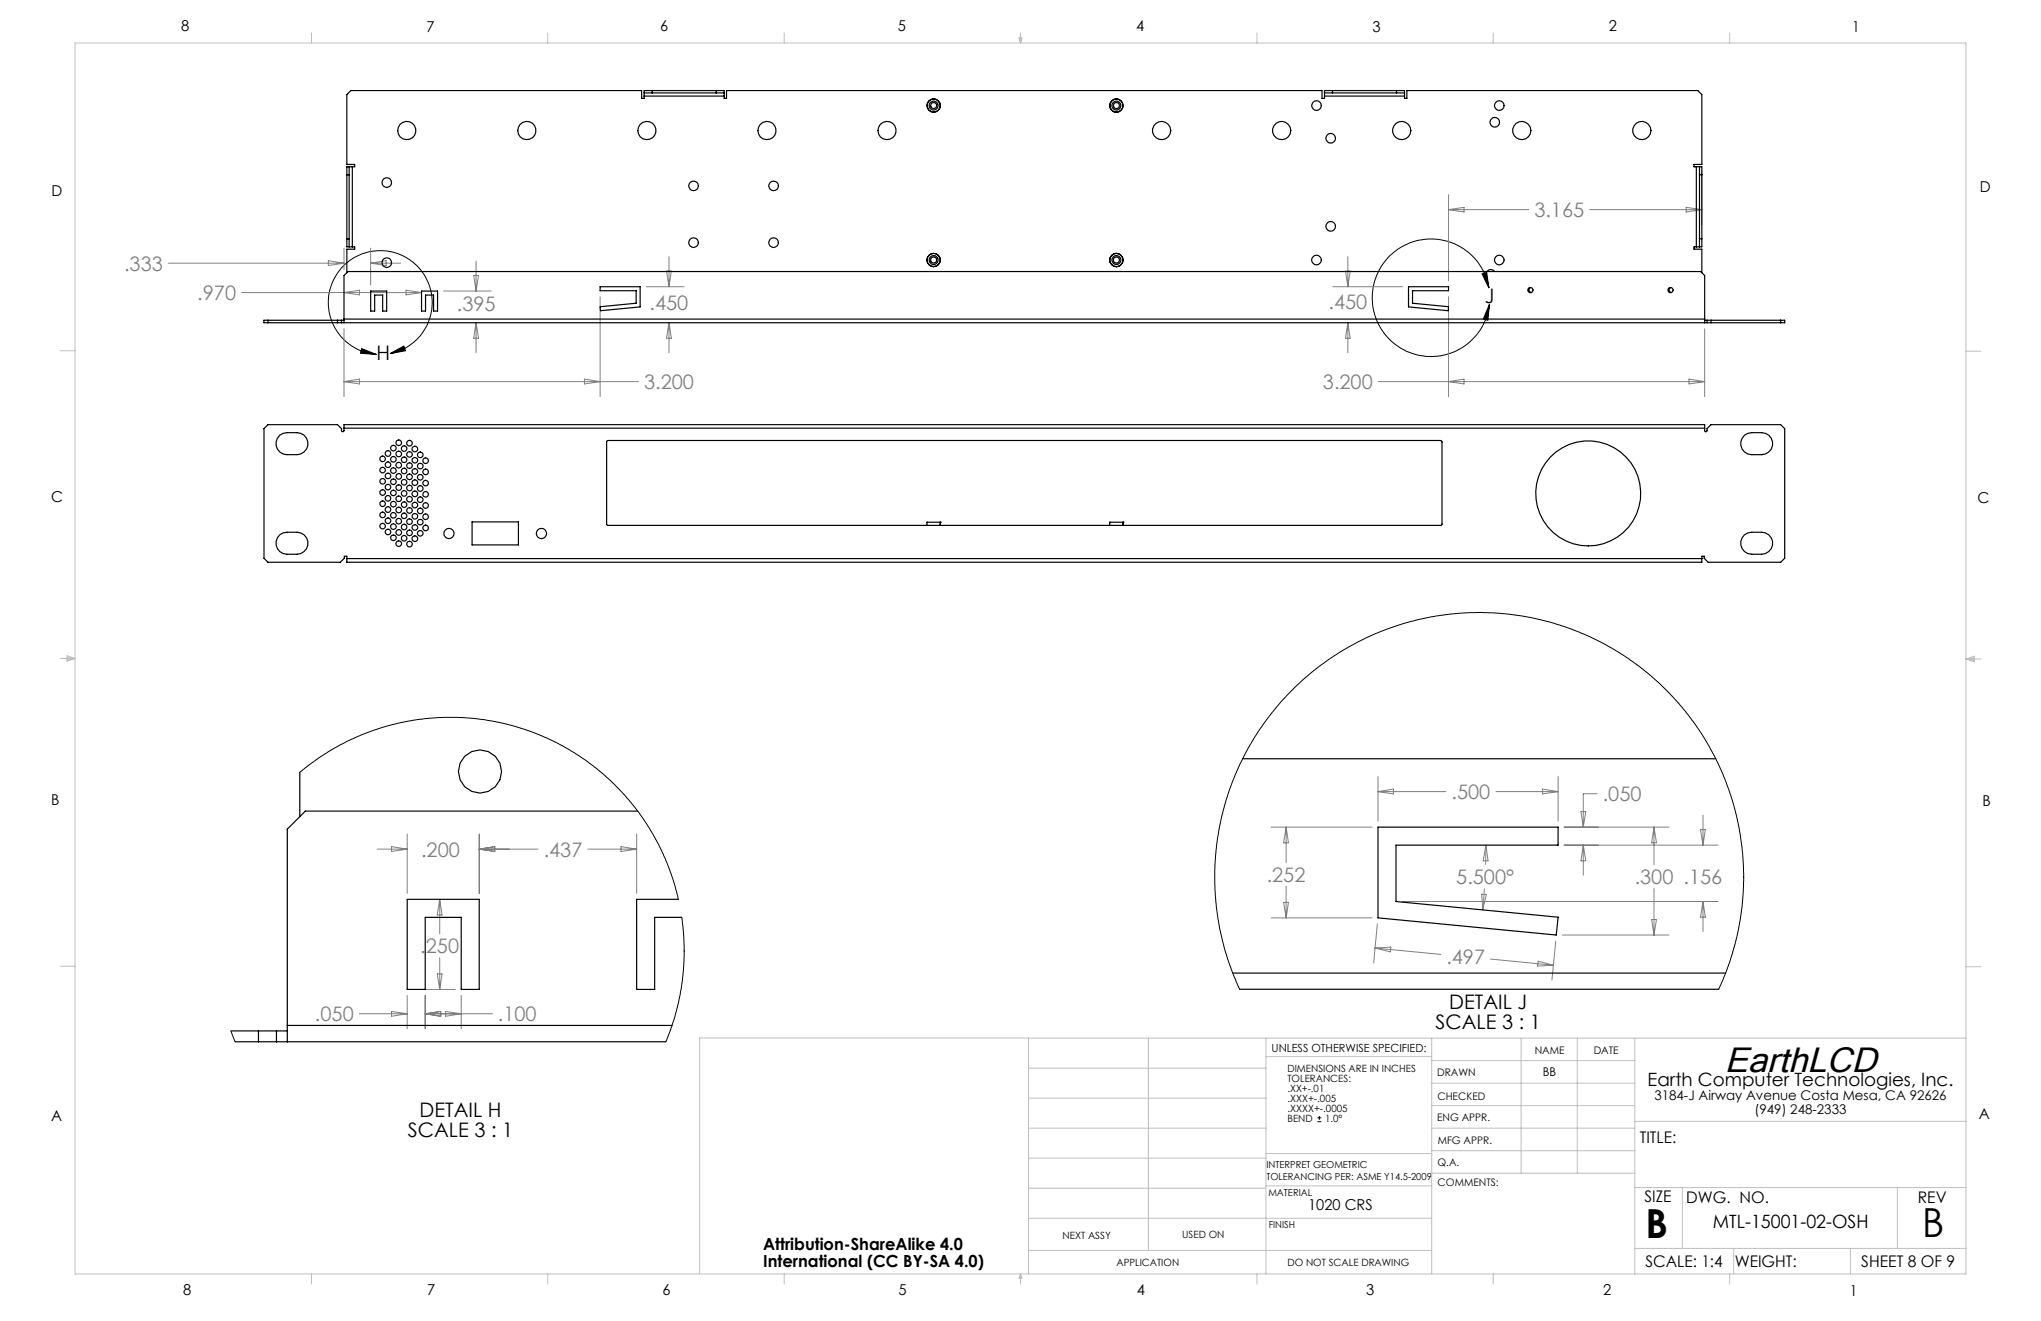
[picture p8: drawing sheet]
<svg xmlns="http://www.w3.org/2000/svg" width="432mm" height="279mm" viewBox="0 0 432 279" stroke-linecap="round" stroke-linejoin="round" font-family="sans-serif">
<g fill="none" stroke="#000" stroke-width=".21">
<path d="M313.5 57.9l1-.3 .5 3.3zM76.5 73.7l3.1 1.3-3.3-.3zM82.5 74.8a11 11 0 0 0 6.8-17.3 11 11 0 0 0-18.5 1.2 11 11 0 0 0 8.8 16.3M82.5 74.8l2.9-1.6 .4 1zM315 60.9a12.4 12.4 0 0 0-18.8-8.5 12.4 12.4 0 0 0-.7 20.6 12.4 12.4 0 0 0 19.3-7.1l.3-1.5M315.1 64.4l-.3 3.3-1-.2zM63.4 163.4l2.5-2 3.6-2.4 4.9-2.7 5.7-2.2 6.2-1.6 2.6-.4 3.9-.3h5.6l3.8 .4 3.4 .6 5.6 1.5 3.5 1.3 3.1 1.5 4.8 2.8 5 3.8 2.2 2 2.7 2.8 3.6 4.6 3.2 5.5 2.4 5.5 1.1 3.3 .7 2.8M144.2 194l.5 5.9v3.4l-.3 3.9-.5 3.3-.7 3.1-1.1 3.5-1.2 3.2M48.9 218.1l.8 2.2M262.3 209.2l-1.3-2.9-1.3-3.5-1.7-6.5-.9-6.9-.1-6.5 .4-3.9 .4-3.3 .7-3.1 1-3.7 1.4-3.9 1.5-3.6 3-5.5 3.8-5.3 1.8-2.2 3-3.1 4.9-4.3 3.6-2.5 2.9-1.7 5.9-2.9 3.6-1.4 3.7-1.1 4-.9 4.4-.6 5.4-.4 6.5 .4 4.9 .7 3.8 .9 6.3 2.1 6.1 2.9 3.4 2 3.3 2.4 4.6 3.8 4.6 4.9 2.2 2.9 2.1 3 3.3 5.9 1.4 3.3 1.6 4.5 1.4 6 .7 4.4 .2 3.1 .1 3.6-.2 3.7-1 6.9-1.7 6.5-2.4 5.8M278.7 237.2h.8M278.7 236.4h.8"/>
<path d="M279.1 236v.9"/>
</g>
<g fill="none" stroke="#808080" stroke-width=".21">
<path d="M360 36.1v11.4M35.6 55.7h37.2M69.5 55.1l3.3 .6-3.3 .5zM72.8 52.5v4.5M78.4 52.5v7.8M78.4 55.7h6.4M78.4 55.7l3.3-.6v1.1zM100.2 58.3h1l-.5 3.3zM100.7 55.2v6.4M141 57.3h1l-.5 3.3zM141.5 54.3v6.3M284.7 57.3h.9l-.4 3.3z"/>
<path d="M285.2 54.3v6.3M306.5 41.2v18.2M306.5 44.3h16.9M306.5 44.3l3.2-.4v.9zM336.3 44.3h23.7M356.7 43.9l3.3 .4-3.3 .5zM51.1 61.9h38.1M72.8 69.5v14.4M72.8 61.9l3.3-.5v1zM85.9 61.4l3.3 .5-3.3 .5zM93.8 61.6h10.1M100.7 68.3v6.3"/>
<path d="M100.7 68.3l.5 3.2h-1zM127 62.8v21.1M136.7 60.6h8M141.5 68.3l.5 3.2h-1zM141.5 68.3v6.3M282 60.6h14.7M285.2 68.3l.4 3.2h-.9zM285.2 68.3v6.3M306.5 62.8v21.1M360.6 69.5v14.4M72.8 80.7l3.3-.5v1zM72.8 80.7h62.3"/>
<path d="M123.6 80.2l3.4 .5-3.4 .5zM291.6 80.7h69M306.5 80.7l3.2-.5v1zM357.3 80.2l3.3 .5-3.3 .5zM79.8 179.6h6.3M82.8 179.1l3.3 .5-3.3 .5zM86.1 176.4v12.5M101.4 176.4v12.5M101.4 179.6h12.4M101.4 179.6l3.3-.5v1zM124.4 179.6h10.3M131.4 179.1l3.3 .5-3.3 .5z"/>
<path d="M134.7 176.4v12.5M268.9 174.9h21.4M272.1 174.9v7.5M272.1 174.9l.5 3.4h-1zM291.5 164.3v9.4M291.5 167.4h14.4M291.5 167.4l3.3-.5v1zM314.4 178.8l.4 3.3h-1zM314.4 178.8l-.1 4.1M316.5 167.4h13.1M326.3 166.9l3.3 .5-3.3 .5zM329.6 164.3v9.4"/>
<path d="M330.9 174.9h22.2M330.9 178.8h32.6M334.5 171.7h1l-.5 3.2zM335 178.8l.5 3.3h-1zM335 178.8v6.3M337.9 167.9h-2.9v7M349.9 174.9l.5 3.4h-1zM349.9 174.9v8M359.8 175.5h1l-.5 3.3zM360.3 172.4v6.4M93 190.2v7.3M93 190.2l.5 3.3h-1z"/>
<path d="M268.9 194.1h21.4M271.6 190.9h1l-.5 3.2zM272.1 187.5v6.6M291.4 195.4l-.8 8.3M296.6 190.7h66.9M313.5 189.1l1 .1-.8 3.2zM314 187.9l-.3 4.5M329.1 199l-.8 8.3M330.5 197.8h22.6M349.4 194.5h1l-.5 3.3zM349.9 187.9v9.9M360.3 190.7v6.3"/>
<path d="M360.3 190.7l.5 3.3h-1zM76 214.4h10.1M82.8 213.9l3.3 .5-3.3 .5zM86.1 210.5v7.1M89.9 209.3h6.4M90 210.5v7.1M90 214.4h14.2M90 214.4l3.2-.5v1zM92.5 206h1l-.5 3.3zM93 202.6v6.7M94.3 213.9l3.3 .5-3.3 .5zM97.6 210.5v7.1"/>
<path d="M290.9 200.5l13.9 1.4M290.9 200.5l3.4-.2-.2 1zM315.3 202.8l13.3 1.4M325.4 203.3l3.2 .9-3.3 .1z"/>
</g>
<g fill="none" stroke="#c0c0c0" stroke-width=".21">
<path d="M15.9 9.1h400v260.4h-400zM65.9 6.9v2.2M115.9 6.9v2.2M165.9 6.9v2.2M215.6 8h.6l-.3 1.1zM215.7 8l.2 1.1M215.9 6.9v2.2M216 8l-.1 1.1M265.9 6.9v2.2M315.9 6.9v2.2M365.9 6.9v2.2M12.7 74.2h3.2"/>
<path d="M415.9 74.3h3.2M12.7 139.3h3.2M14.2 139.1l1.7 .2M14.2 138.7l1.7 .6-1.7 .5zM15.9 139.3l-1.7 .3M415.9 139.4h3.2M415.9 139.4l1.8-.6v1.2zM415.9 139.4l1.8 .3M417.7 139.2l-1.8 .2M12.7 204.4h3.2M217.6 219.6v49.9M243 219.6v44.9"/>
<path d="M267.8 219.6v49.9M302.9 219.6v49.9M321.8 219.6v28.5M333.7 219.6v28.5M345.9 219.6v49.9M415.9 204.5h3.2M415.9 219.6l-267.9-.1v50M217.6 238.6h50.2M217.6 232.3h50.2M217.6 225.9h50.2M267.8 223.5h35.1M302.9 233.9h43"/>
<path d="M302.9 229.1h43M302.9 224.3h43M302.9 238.6h43M345.9 237.2h70M217.6 257.7h85.3M217.6 251.3h50.2M217.6 245h50.2M267.8 250.8h35.1M267.8 244h35.1M302.9 248.1h43M302.9 243.4h43M345.9 251.2h70"/>
<path d="M355.9 251.2v12.9M401.4 251.2v12.9M65.9 269.5v2.1M115.9 269.5v2.1M165.9 269.5v2.1M215.9 269.5v2.1M215.9 269.5l.3 .8h-.6zM217.6 264.5h85.3M265.9 269.5v2.1M315.9 269.5v2.1M345.9 264.1h70M365.9 269.5v2.1"/>
<path d="M366.8 264.1v5.4M391.5 264.1v5.4"/>
</g>
<path d="M82.5 74.8l2.9-1.6 .4 1zM76.5 73.7l3.1 1.3-3.3-.3zM313.5 57.9l1-.3 .5 3.3zM315.1 64.4l-.3 3.3-1-.2z" fill="#000"/>
<g fill="none" stroke="#000" stroke-width=".25">
<path d="M136.3 19.6v.7M136.3 19.6h16.9M136.3 19.6v-.4h16.9v.4M138 19.2v.4M151.5 19.2v.4M153.2 19.6v.7M280.2 19.6v.7M280.2 19.6h16.9M280.2 19.6v-.4h16.9v.4M281.9 19.2v.4M295.5 19.2v.4M297.1 19.6v.7"/>
<path d="M73.4 37h.5M73.9 35.3h.6M73.9 35.3v16.9M73.9 35.3h-.5v16.9h.5M74.5 35.3v16.9M136.3 20.3v.5h-.6v-1.6h-61.5l-.8 .8v14.8h1.6v.5h-.5M136.3 20.3h16.9M153.2 20.3v.5h.5v-1.6h126v1.6h.5v-.5M280.2 20.3h16.9M297.1 20.3v.5h.5v-1.6h61.6l.8 .8v14.8h-1.6v.5h.5M358.9 35.3h.7M358.9 35.3v16.9"/>
<path d="M359.6 35.3h.4v16.9h-.4M359.6 37h.4M359.6 35.3v16.9M73.4 50.5h.5M73.9 52.2h.6M74.5 52.2h.5v.5h-1.6v5M314.6 57.4a.99 .99 0 0 1 1.6 0M358.9 52.2h.7M358.9 52.2h-.5v.5h1.6v5M359.6 50.5h.4M56.7 67.7v.6M71.4 67.7v.6"/>
<path d="M72.2 68.3h.6M72.2 67.7h.6M72.2 67.7h-16.4v.6h16.4M72.2 67.7v.6M72.8 67.5v.8M72.8 68.3h287.8M72.8 67.5h287.8M72.8 67.5v-9.2l.8-.9h286.2l.8 .9v9.2M78.4 61.6h3.4v4.2h-.8v-3.4h-1.7v3.4h-.9zM89.2 61.6h3.4v4.2h-.9v-3.4h-1.7v3.4h-.8zM127 60.6h8.4v4.3l-8.4 .8v-.8l7.6-.8v-2.6h-7.6zM298 60.6h8.5v.9h-7.7v2.6l7.7 .8-.1 .8-8.4-.8z"/>
<path d="M323.8 60.8l-.2 .1a.57 .57 0 0 0 .4 1M353.4 60.8l-.1 .1a.57 .57 0 0 0 .3 1M360.6 67.5v.8M360.6 68.3h.5M360.6 67.7h.5M361.1 67.7h16.5v.6h-16.5M361.1 67.7v.6M362 67.7v.6M376.7 67.7v.6M59.2 92a5.5 5.5 0 0 1 5.1 0 2.33 2.33 0 0 1 .7 2.6 2.33 2.33 0 0 1-2.2 1.6h-2.1a2.35 2.35 0 0 1-2.2-1.6 2.35 2.35 0 0 1 .7-2.6zM72.8 90.6v.5a.27 .27 0 0 1-.3 .2 .27 .27 0 0 1-.3-.2v-.4l-.8-.9h-14.7l-.9 .9v27.4l.9 .8h15.3l.8-.8v-.4h.6v.4M72.8 90.6v-.8h287.8v.8"/>
<path d="M72.8 90.6h287.8M128.4 93.3l.2-.1h176.2l.3 .2v17.5l-.2 .2h-176.4l-.2-.2zM360.6 90.6v.5a.25 .25 0 0 0 .3 .2 .25 .25 0 0 0 .2-.2v-.4l.9-.9h14.7l.9 .9v27.4l-.9 .8h-15.3l-.9-.8v-.4h-.5v.4M369.1 92a5.5 5.5 0 0 1 5.1 0 2.33 2.33 0 0 1 .7 2.6 2.33 2.33 0 0 1-2.2 1.6h-2.1a2.35 2.35 0 0 1-2.2-1.6 2.35 2.35 0 0 1 .7-2.6zM59.2 113.1a5.5 5.5 0 0 1 5.1 0 2.33 2.33 0 0 1 .7 2.6 2.33 2.33 0 0 1-2.2 1.5h-2.1a2.35 2.35 0 0 1-2.2-1.5 2.35 2.35 0 0 1 .7-2.6zM73.4 118.1v.8h286.6v-.8M73.4 118.1h286.6M99.9 110.4h9.8v4.9h-9.8zM198.9 110.5h.1M198.9 110.5h-2.8v.6M198.9 110.5v.6M237.6 110.5h.1"/>
<path d="M237.6 110.5h-2.8v.6M237.6 110.5v.6M369.1 113.1a5.5 5.5 0 0 1 5.1 0 2.33 2.33 0 0 1 .7 2.6 2.33 2.33 0 0 1-2.2 1.5h-2.1a2.35 2.35 0 0 1-2.2-1.5 2.35 2.35 0 0 1 .7-2.6zM63.4 163.4v9.3M134.9 171.6h-70.3l-3.8 3.8v41.5M262.9 160.5h100.1M291.5 174.9h38.1v3.9h-34.3v11.9l34.3 3.3-.4 3.8-37.7-3.7zM86.1 190.2h15.3v19.1h-3.8v-15.3h-7.6v15.3h-3.9zM143.5 190.2h-8.8v19.1h3.8v-15.3h5.7M48.9 218.1h9.6M54.7 218.1v2.2M58.5 218.1h2.3"/>
<path d="M58.5 218.1v2.2M60.8 216.9v3.4M60.8 216.9h81.4M260.8 205.8h104.3M262.3 209.2h101.3M49.7 220.3h8.8M58.5 220.3h2.3M60.8 220.3h80.1"/>
<circle cx="81.8" cy="38.6" r="1.01"/>
<circle cx="86.1" cy="27.6" r="1.93"/>
<circle cx="111.5" cy="27.6" r="1.93"/>
<circle cx="136.9" cy="27.6" r="1.93"/>
<circle cx="146.7" cy="39.3" r="1.02"/>
<circle cx="162.3" cy="27.6" r="1.93"/>
<circle cx="163.7" cy="39.3" r="1.02"/>
<circle cx="187.7" cy="27.6" r="1.93"/>
<circle cx="197.5" cy="22.3" r=".95"/>
<circle cx="197.5" cy="22.3" r="1.41"/>
<circle cx="197.5" cy="22.3" r="1.4"/>
<circle cx="197.5" cy="22.3" r=".64"/>
<circle cx="236.2" cy="22.3" r=".95"/>
<circle cx="236.2" cy="22.3" r="1.41"/>
<circle cx="236.2" cy="22.3" r="1.4"/>
<circle cx="236.2" cy="22.3" r=".64"/>
<circle cx="245.8" cy="27.6" r="1.93"/>
<circle cx="271.2" cy="27.6" r="1.93"/>
<circle cx="278.5" cy="22.3" r="1.02"/>
<circle cx="281.5" cy="29.2" r="1.02"/>
<circle cx="296.6" cy="27.6" r="1.93"/>
<circle cx="316.2" cy="25.8" r="1.02"/>
<circle cx="317.2" cy="22.3" r="1.02"/>
<circle cx="322" cy="27.6" r="1.93"/>
<circle cx="347.4" cy="27.6" r="1.93"/>
<circle cx="81.8" cy="55.6" r="1.01"/>
<circle cx="146.7" cy="51.3" r="1.02"/>
<circle cx="163.7" cy="51.3" r="1.02"/>
<circle cx="197.5" cy="55" r=".65"/>
<circle cx="197.5" cy="55" r=".95"/>
<circle cx="197.5" cy="55" r="1.41"/>
<circle cx="236.2" cy="55" r=".95"/>
<circle cx="236.2" cy="55" r=".65"/>
<circle cx="236.2" cy="55" r="1.41"/>
<circle cx="278.5" cy="55" r="1.02"/>
<circle cx="281.5" cy="47.9" r="1.02"/>
<circle cx="317.2" cy="55" r="1.02"/>
<circle cx="323.8" cy="61.4" r=".55"/>
<circle cx="353.4" cy="61.4" r=".55"/>
<circle cx="81" cy="97" r=".6"/>
<circle cx="81" cy="99.4" r=".58"/>
<circle cx="82.1" cy="95.9" r=".59"/>
<circle cx="82.1" cy="98.3" r=".6"/>
<circle cx="83.2" cy="94.8" r=".6"/>
<circle cx="83.2" cy="97.2" r=".6"/>
<circle cx="83.2" cy="99.5" r=".6"/>
<circle cx="84.4" cy="96" r=".6"/>
<circle cx="84.4" cy="98.4" r=".6"/>
<circle cx="84.4" cy="93.7" r=".59"/>
<circle cx="85.5" cy="97.3" r=".59"/>
<circle cx="85.5" cy="99.6" r=".59"/>
<circle cx="85.5" cy="94.9" r=".58"/>
<circle cx="86.6" cy="98.5" r=".59"/>
<circle cx="86.6" cy="93.7" r=".6"/>
<circle cx="86.6" cy="96.1" r=".58"/>
<circle cx="87.8" cy="95" r=".6"/>
<circle cx="87.8" cy="99.7" r=".59"/>
<circle cx="87.8" cy="97.4" r=".59"/>
<circle cx="88.9" cy="96.2" r=".6"/>
<circle cx="88.9" cy="98.6" r=".59"/>
<circle cx="90.1" cy="97.4" r=".6"/>
<circle cx="90.1" cy="99.8" r=".6"/>
<circle cx="80.9" cy="104.2" r=".59"/>
<circle cx="80.9" cy="106.5" r=".59"/>
<circle cx="80.9" cy="101.8" r=".59"/>
<circle cx="81" cy="108.9" r=".6"/>
<circle cx="81" cy="111.3" r=".58"/>
<circle cx="82.1" cy="105.4" r=".59"/>
<circle cx="82.1" cy="107.8" r=".59"/>
<circle cx="82.1" cy="110.1" r=".6"/>
<circle cx="82.1" cy="103" r=".58"/>
<circle cx="82.1" cy="112.5" r=".58"/>
<circle cx="82.1" cy="100.7" r=".58"/>
<circle cx="83.2" cy="106.6" r=".6"/>
<circle cx="83.2" cy="109" r=".6"/>
<circle cx="83.2" cy="111.4" r=".6"/>
<circle cx="83.2" cy="104.3" r=".59"/>
<circle cx="83.2" cy="113.8" r=".59"/>
<circle cx="83.2" cy="101.9" r=".59"/>
<circle cx="84.4" cy="107.9" r=".6"/>
<circle cx="84.4" cy="110.2" r=".6"/>
<circle cx="84.4" cy="112.6" r=".6"/>
<circle cx="84.4" cy="100.8" r=".6"/>
<circle cx="84.4" cy="105.5" r=".59"/>
<circle cx="84.4" cy="115" r=".59"/>
<circle cx="84.4" cy="103.1" r=".59"/>
<circle cx="85.5" cy="111.5" r=".59"/>
<circle cx="85.5" cy="109.1" r=".59"/>
<circle cx="85.5" cy="113.8" r=".6"/>
<circle cx="85.5" cy="104.3" r=".6"/>
<circle cx="85.5" cy="102" r=".6"/>
<circle cx="85.5" cy="106.7" r=".58"/>
<circle cx="86.6" cy="100.9" r=".59"/>
<circle cx="86.6" cy="110.3" r=".59"/>
<circle cx="86.6" cy="112.7" r=".59"/>
<circle cx="86.6" cy="115.1" r=".59"/>
<circle cx="86.6" cy="103.2" r=".59"/>
<circle cx="86.6" cy="105.6" r=".6"/>
<circle cx="86.6" cy="108" r=".58"/>
<circle cx="87.8" cy="102.1" r=".6"/>
<circle cx="87.8" cy="113.9" r=".6"/>
<circle cx="87.8" cy="104.5" r=".6"/>
<circle cx="87.8" cy="106.8" r=".6"/>
<circle cx="87.8" cy="111.6" r=".59"/>
<circle cx="87.8" cy="109.2" r=".59"/>
<circle cx="88.9" cy="105.7" r=".6"/>
<circle cx="88.9" cy="103.3" r=".6"/>
<circle cx="88.9" cy="108.1" r=".6"/>
<circle cx="88.9" cy="112.8" r=".59"/>
<circle cx="88.9" cy="110.4" r=".59"/>
<circle cx="88.9" cy="101" r=".59"/>
<circle cx="90" cy="106.9" r=".59"/>
<circle cx="90" cy="104.6" r=".59"/>
<circle cx="90.1" cy="109.3" r=".6"/>
<circle cx="90.1" cy="111.6" r=".6"/>
<circle cx="90.1" cy="102.2" r=".58"/>
<circle cx="95" cy="112.8" r="1.08"/>
<circle cx="114.5" cy="112.8" r="1.08"/>
<circle cx="336" cy="104.4" r="11.1"/>
<circle cx="101.5" cy="163.2" r="4.6"/>
</g>
<g font-size="8.5">
<text x="348.1" y="261.8">B</text>
<text x="406.7" y="261.6">B</text>
</g>
<text font-size="7.3" x="364.9" y="226.7">EarthLCD</text>
<g font-size="4.2" fill="#808080">
<text x="324.6" y="45.9">3.165</text>
<text x="26.3" y="57.2">.333</text>
<text x="41.7" y="63.5">.970</text>
<text x="96.6" y="65.7">.395</text>
<text x="137.4" y="65.5">.450</text>
<text x="281.1" y="65.4">.450</text>
<text x="136.3" y="82.3">3.200</text>
<text x="279.9" y="82.3">3.200</text>
<text x="307.1" y="169">.500</text>
<text x="339.1" y="169.5">.050</text>
<text x="89.1" y="181.2">.200</text>
<text x="115" y="181.2">.437</text>
<text x="268" y="186.5">.252</text>
<text x="308.1" y="187">5.500°</text>
<text x="345.8" y="187">.300 .156</text>
<text x="88.9" y="201.6">.250</text>
<text x="306" y="203.9">.497</text>
<text x="66.6" y="216">.050</text>
<text x="105.3" y="216">.100</text>
</g>
<g font-size="4.2">
<text x="314.2" y="64.2">J</text>
<text x="79.6" y="76.1">H</text>
<text x="306.6" y="213.4">DETAIL J</text>
<text x="303.7" y="217.6">SCALE 3 : 1</text>
<text x="88.8" y="236.2">DETAIL H</text>
<text x="86.3" y="240.4">SCALE 3 : 1</text>
</g>
<g font-size="3.9">
<text x="348.6" y="229.7">Earth Computer Technologies, Inc.</text>
<text x="362.4" y="259.7">MTL-15001-02-OSH</text>
</g>
<g font-size="3.5">
<text x="161.5" y="264.4">Attribution-ShareAlike 4.0</text>
<text x="161.5" y="268">International (CC BY-SA 4.0)</text>
</g>
<g font-size="3.4">
<text x="346.9" y="241.8">TITLE:</text>
<text x="347.9" y="254.3">SIZE</text>
<text x="356.7" y="254.4">DWG. NO.</text>
<text x="405.7" y="254.5">REV</text>
<text x="348.1" y="267.9">SCALE: 1:4</text>
<text x="367" y="268">WEIGHT:</text>
<text x="393.8" y="267.9">SHEET 8 OF 9</text>
</g>
<g font-size="3.2">
<text x="38.3" y="6.7">8</text>
<text x="90.2" y="6.7">7</text>
<text x="139.7" y="6.5">6</text>
<text x="190" y="6.5">5</text>
<text x="240.4" y="6.5">4</text>
<text x="290.4" y="6.7">3</text>
<text x="340.4" y="6.5">2</text>
<text x="391.9" y="6.7">1</text>
<text x="10.9" y="41.6">D</text>
<text x="418.9" y="40.7">D</text>
<text x="10.9" y="106.3">C</text>
<text x="418.4" y="106.4">C</text>
<text x="10.8" y="170.2">B</text>
<text x="419.4" y="170.6">B</text>
<text x="10.8" y="237.2">A</text>
<text x="418.6" y="236.8">A</text>
<text x="276.8" y="256">1020 CRS</text>
<text x="38.8" y="273.8">8</text>
<text x="90.4" y="273.8">7</text>
<text x="140.2" y="273.8">6</text>
<text x="190.1" y="273.9">5</text>
<text x="240.5" y="273.8">4</text>
<text x="289" y="273.9">3</text>
<text x="339.1" y="273.8">2</text>
<text x="391.4" y="274.1">1</text>
</g>
<g font-size="2.8">
<text x="350" y="232.7">3184-J Airway Avenue Costa Mesa, CA 92626</text>
<text x="371.2" y="235.6">(949) 248-2333</text>
</g>
<text font-size="2.5" x="326.4" y="227.6">BB</text>
<text font-size="2.4" x="269" y="222.4">UNLESS OTHERWISE SPECIFIED:</text>
<g font-size="2.2">
<text x="304.1" y="227.7">DRAWN</text>
<text x="324.7" y="222.9">NAME</text>
<text x="337.2" y="222.9">DATE</text>
<text x="304.1" y="232.6">CHECKED</text>
<text x="304" y="237.2">ENG APPR.</text>
<text x="304.2" y="241.9">MFG APPR.</text>
<text x="304.1" y="246.7">Q.A.</text>
<text x="304.1" y="250.9">COMMENTS:</text>
</g>
<g font-size="2.1">
<text x="272.4" y="226.6">DIMENSIONS ARE IN INCHES</text>
<text x="272.4" y="228.8">TOLERANCES:</text>
<text x="272.4" y="230.9">.XX+-.01</text>
<text x="272.4" y="233">.XXX+-.005</text>
<text x="272.4" y="235.1">.XXXX+-.0005</text>
<text x="272.4" y="237.2">BEND</text>
<text x="280.4" y="237.2">1.0°</text>
<text x="224.8" y="262">NEXT ASSY</text>
<text x="250.1" y="261.9">USED ON</text>
<text x="236.2" y="267.8">APPLICATION</text>
<text x="272.4" y="267.8">DO NOT SCALE DRAWING</text>
</g>
<g font-size="2">
<text x="267.9" y="247.1">INTERPRET GEOMETRIC</text>
<text x="267.9" y="249.6">TOLERANCING PER: ASME Y14.5-2009</text>
<text x="268.3" y="252.9">MATERIAL</text>
<text x="268.4" y="259.7">FINISH</text>
</g>
</svg>
